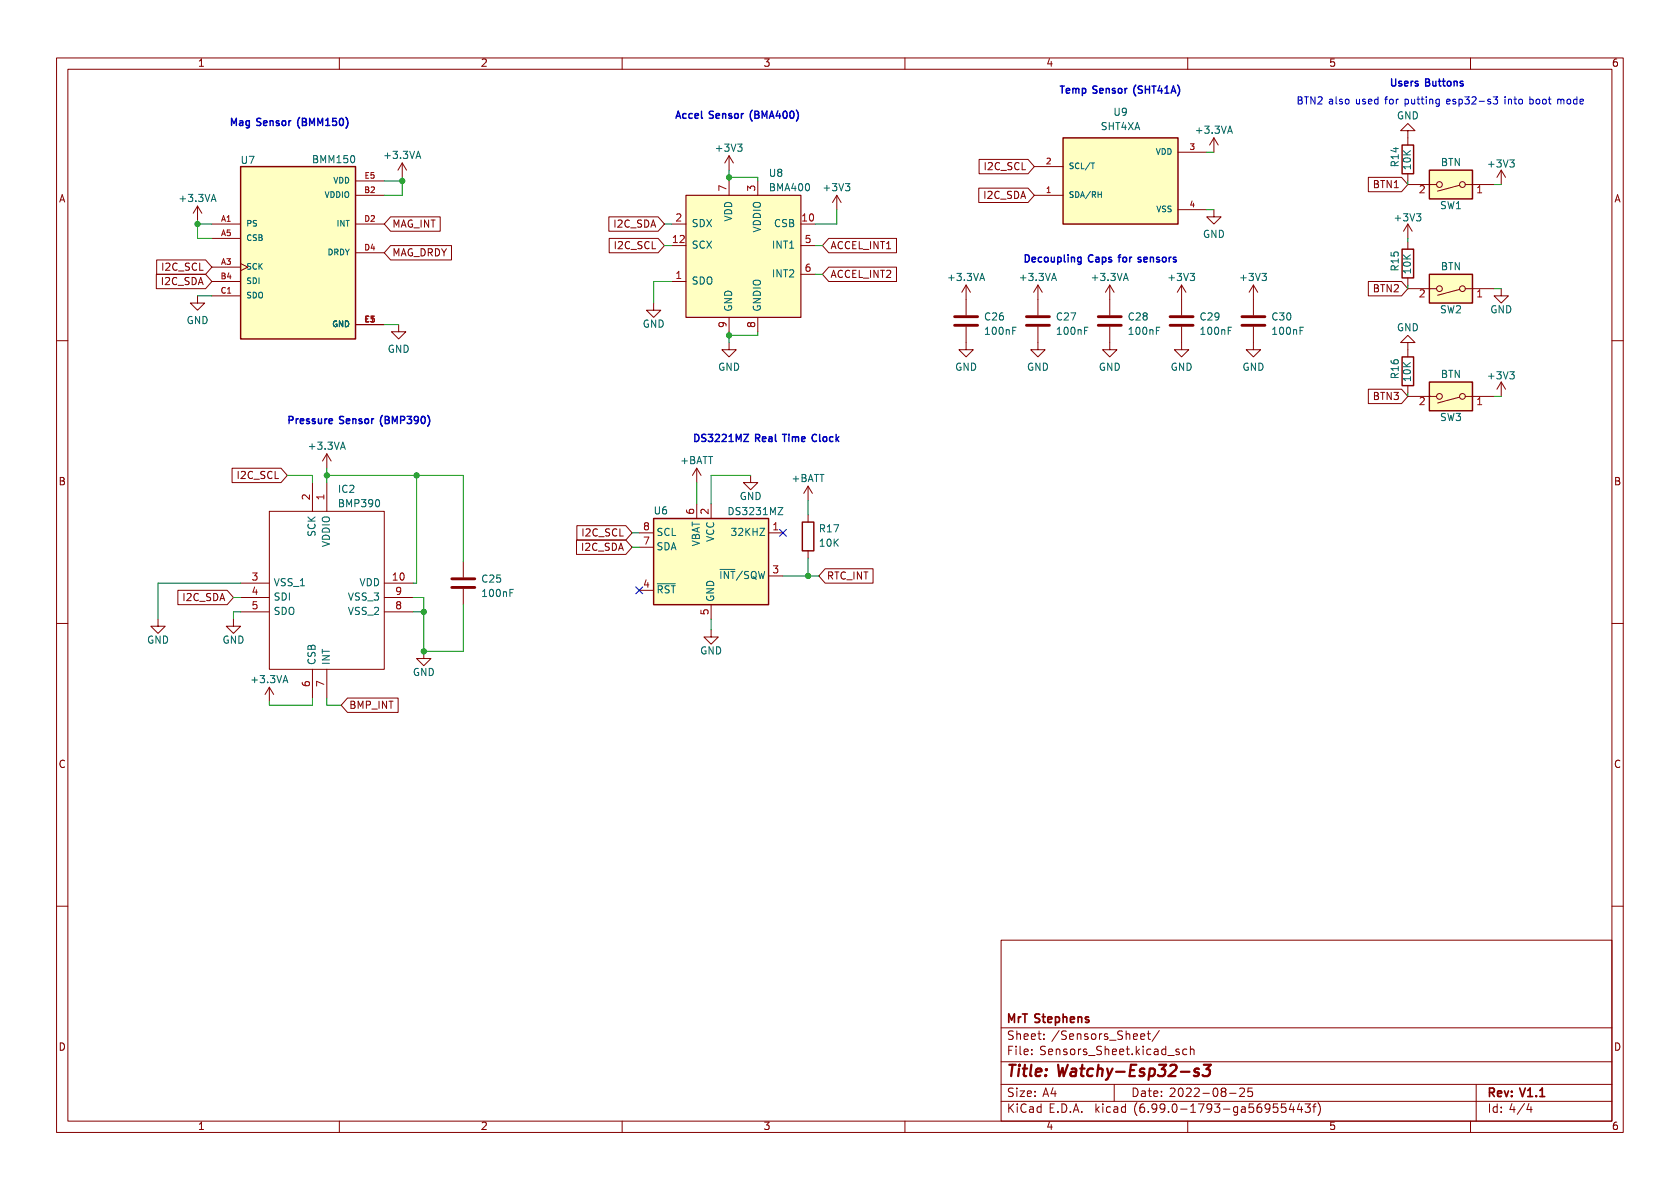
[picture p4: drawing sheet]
<svg xmlns="http://www.w3.org/2000/svg" width="297mm" height="210mm" viewBox="0 0 297 210" stroke-linecap="round" stroke-linejoin="round" font-family="sans-serif">
<g fill="none" stroke="#840000" stroke-width=".18">
<path d="M10 10.2h277v190.1h-277zM12 12.2h273v186.1h-273zM60 10.2v2M110 10.2v2M160 10.2v2M210 10.2v2M260 10.2v2M34.9 36.4l-.7 1.3M34.9 36.4v2.6M34.9 36.4l.8 1.3M37.5 39.6h5M62.9 39.6h5"/>
<path d="M62.9 34.5h5M62.9 32h5M69.1 38.3h8.7v2.6h-8.7l-1.2-1.3zM71.1 28.8l-.7 1.3M71.1 28.8v2.6M71.1 28.8l.8 1.3M107.6 38.3h8.8l1.1 1.3-1.1 1.3h-8.8zM118.7 39.6h2.6M128.9 27.6v2.5M128.9 32v2.5M128.9 27.6l-.8 1.2M128.9 27.6l.8 1.2"/>
<path d="M134 32v2.5M148 34.5l-.8 1.3M148 34.5v2.6M148 34.5l.7 1.3M173.1 33.3h8.7l1.1 1.2-1.1 1.3h-8.7zM173.1 28.2h8.7l1.1 1.3-1.1 1.2h-8.7zM182.9 34.5h5.1M182.9 29.5h5.1M208.3 26.9h5.1M208.3 37.1h5.1M214.6 37.1v1.2h1.3l-1.3 1.3-1.2-1.3h1.2M214.6 24.4l-.7 1.2"/>
<path d="M214.6 24.4v2.5M214.6 24.4l.8 1.2M241.9 31.4h5.9l1.1 1.2-1.1 1.3h-5.9zM248.9 23.1h1.3l-1.3-1.3-1.3 1.3h1.3v2.5M248.9 30.7v1.3M248.9 39.6v2.6M248.9 32.6h5.1M248.9 39.6l-.7 1.3M248.9 39.6l.8 1.3M258.1 32.8l-3.9 1M259.1 32.6h5.1M265.4 30.1l-.7 1.3"/>
<path d="M265.4 30.1v2.5M265.4 30.1l.8 1.3M27.6 48.5h8.8l1.1 1.3-1.1 1.2h-8.8zM27.7 46h8.7l1.1 1.2-1.1 1.3h-8.7zM34.9 52.3v1.3h1.3l-1.3 1.3-1.2-1.3h1.2M37.5 49.8h5M37.5 47.2h5M37.5 42.2h5M37.5 52.3h5M42.5 46.6l1.3 .6-1.3 .7M62.9 57.4h5M62.9 44.7h5"/>
<path d="M69.1 43.4h10.7v2.6h-10.7l-1.2-1.3zM70.5 57.4v1.3h1.3l-1.3 1.2-1.3-1.2h1.3M107.7 42.2h8.7l1.1 1.2-1.1 1.3h-8.7zM115.6 53.6v1.3h1.2l-1.2 1.2-1.3-1.2h1.3M118.7 49.8h2.6M128.9 56.1v2.6M134 56.1v2.6M141.6 43.4h2.5M141.6 48.5h2.5M146.5 42.2h12v2.5h-12l-1.1-1.3zM146.5 47.2h12v2.6h-12l-1.1-1.3zM170.8 57.8v4h1.3l-1.3 1.3-1.3-1.3h1.3"/>
<path d="M170.8 50.4l-.7 1.3M170.8 50.4v5.3M170.8 50.4l.8 1.3M183.5 57.8v4h1.3l-1.3 1.3-1.3-1.3h1.3M183.5 50.4v5.3M183.5 50.4l-.7 1.3M183.5 50.4l.8 1.3M196.2 57.8v4h1.3l-1.3 1.3-1.3-1.3h1.3M196.2 50.4l-.7 1.3M196.2 50.4v5.3M196.2 50.4l.8 1.3M208.9 57.8v4h1.3l-1.3 1.3-1.3-1.3h1.3"/>
<path d="M208.9 50.4v5.3M208.9 50.4l-.7 1.3M208.9 50.4l.8 1.3M221.6 57.8v4h1.3l-1.3 1.3-1.3-1.3h1.3M221.6 50.4l-.7 1.3M221.6 50.4v5.3M221.6 50.4l.8 1.3M241.9 49.8h5.9l1.1 1.2-1.1 1.3h-5.9zM248.9 42.8v1.3M248.9 49.1v1.3M248.9 51h5.1M258.1 51.2l-3.9 1"/>
<path d="M259.1 51h5.1M265.4 51v1.3h1.3l-1.3 1.3-1.2-1.3h1.2M10 60.2h2M128.9 60.6v1.2h1.3l-1.3 1.3-1.3-1.3h1.3M241.9 68.8h5.9l1.1 1.3-1.1 1.3h-5.9zM248.9 60.6h1.3l-1.3-1.3-1.3 1.3h1.3v2.5M248.9 68.2v1.3M248.9 70.1h5.1M258.1 70.2l-3.9 1.1M259.1 70.1h5.1M265.4 67.6v2.5M265.4 67.6l-.7 1.2"/>
<path d="M265.4 67.6l.8 1.2M285 60.2h2M41 82.8h8.7l1.1 1.3-1.1 1.2h-8.7zM47.6 90.4h20.3v28h-20.3zM55.2 85.3v5.1M57.8 80.3l-.8 1.2M57.8 80.3v2.5M57.8 85.3v5.1M57.8 80.3l.7 1.2M81.9 99.3v2.8M101.9 95.5h8.7l1.2 1.3-1.2 1.2h-8.7zM102 93h8.6l1.2 1.2-1.2 1.3h-8.6z"/>
<path d="M113 94.2h2.6M113 96.8h2.6M123.2 82.8l-.8 1.3M123.2 82.8v2.5M123.2 89.1v2.6M123.2 82.8l.8 1.3M125.7 89.1v2.6M132.7 84.1v1.2h1.3l-1.3 1.3-1.3-1.3h1.3M135.9 94.2h2.5M142.9 86l-.8 1.2M142.9 86v2.5M142.9 91.1v1.2"/>
<path d="M142.9 97.4v1.3M142.9 86l.7 1.2M10 110.2h2M27.9 109.5v1.2h1.3l-1.3 1.3-1.2-1.3h1.2M31.4 104.4h8.8l1.1 1.3-1.1 1.2h-8.8zM41.3 109.5v1.2h1.2l-1.2 1.3-1.3-1.3h1.3M42.5 103.1h5.1M42.5 105.7h5.1M42.5 108.2h5.1M55.2 118.4v5M57.8 118.4v5M67.9 103.1h5.1"/>
<path d="M67.9 105.7h5.1M67.9 108.2h5.1M74.9 115.2v1.3h1.3l-1.3 1.2-1.2-1.2h1.2M81.9 104.1v2.8M113 104.4h2.6M125.7 111.4v1.2h1.3l-1.3 1.3-1.2-1.3h1.2M125.7 106.9v2.6M135.9 101.8h2.5M145.9 100.6h8.5v2.5h-8.5l-1.1-1.3zM285 110.2h2M47.6 121.5l-.7 1.3M47.6 121.5v2.6"/>
<path d="M47.6 121.5l.8 1.3M61.4 123.4h9v2.6h-9l-1.1-1.3zM10 160.2h2M177 166.3h108v32h-108zM285 160.2h2M60 198.3v2M110 198.3v2M160 198.3v2M177 194.8h108M177 191.8h108M177 187.8h108M177 181.8h108"/>
<path d="M185.8 193.4h1M186.5 192.9v1M197 191.8v3M200.6 182.8l.4 .1 .1 .3-.7 .1M201 183.7l-.4 .1M201.7 183.3l.7-.1-.1-.3-.4-.1-.2 .2 .1 .7h.5M202.8 182.8h.6M203 182.3v1.3l.4 .2M205 182.2l-1.3 2M206.5 186.6h1.1M208.5 185.6l-.4-.1-.2 .2 .1 .2 .5 .2v.3h-.6M209.8 185.6l-.4-.1-.3 .3v.4l.2 .2h.5"/>
<path d="M210 198.3v2M210.5 185.6l.2-.1 .3 .1 .1 .9M210.5 185v1.5M217.4 193.3h1.1M219.2 192.5l.6-.1 .2 .1v.3l-.9 1.1h.9M221.4 192.4h-.7l-.1 .7 .2-.1h.5l.2 .3-.1 .5-.2 .1-.6-.1M222.7 195.2h.3M222.8 195.8l.3 .3v.3l-.3 .3M224.5 195.8l-.3 .3h-.4l-.1-.3 .1-.5 .4-.1 .3 .1a.99 .99 0 0 1-.4 1.4h-.3M225.9 195.2h-.7l-.1 .7 .2-.1h.5l.2 .3-.1 .5-.2 .1-.6-.1M227.3 195.2h-.7l-.1 .7 .2-.1h.5l.2 .3-.1 .5-.2 .1-.6-.1M228.3 195.1l-.3 1.1h.9"/>
<path d="M228.7 195.7v1M229.7 195.1l-.3 1.1h.9M230.1 195.7v1M230.7 195.2h1l-.5 .6 .4 .1v.7l-.2 .1h-.4l-.3-.1M232.1 195.7h.6M232.7 195.2l-.4 .2v1.3M233 195a1.72 1.72 0 0 1 0 2.3M260 198.3v2M261 191.8v6.5M269.5 195.1l-1.2 2M270.3 195.1l-.3 1.1h.9M270.7 195.7v1"/>
<circle cx="254.5" cy="32.6" r=".51"/>
<circle cx="258.6" cy="32.6" r=".51"/>
<circle cx="254.5" cy="51" r=".51"/>
<circle cx="258.6" cy="51" r=".51"/>
<circle cx="254.5" cy="70.1" r=".51"/>
<circle cx="258.6" cy="70.1" r=".51"/>
</g>
<path d="M192.3 179.8l.2 .1M192.3 180.3l.2 .2-.2 .3M272.3 193.9h.8" fill="none" stroke="#840000" stroke-width=".3"/>
<path d="M208.8 189.5h1.5M212 189.1a.49 .49 0 0 0-.8 .2l.1 .2 .4 .1 .3 .3-.2 .3-.2 .1-.5-.1M212.8 188.3h1.3l-.8 .8h.3l.3 .1v.7l-.1 .2-.3 .2h-.6l-.3-.2" fill="none" stroke="#840000" stroke-width=".4"/>
<g fill="#ffffc2" stroke="#ffffc2" stroke-width=".18">
<path d="M121.3 34.5h20.3v21.6h-20.3z"/>
<path d="M252.7 30.1h7.6v5.1h-7.6z"/>
<path d="M252.7 67.6h7.6v5h-7.6z"/>
<path d="M252.7 48.5h7.6v5.1h-7.6z"/>
<path d="M42.5 29.5h20.4v30.4h-20.4z"/>
<path d="M188 24.4h20.3v15.2h-20.3z"/>
<path d="M115.6 91.7h20.3v15.2h-20.3z"/>
</g>
<path d="M121.3 34.5h20.3v21.6h-20.3z" fill="none" stroke="#840000" stroke-width=".2"/>
<path d="M42.5 29.5h20.4v30.4h-20.4zM188 24.4h20.3v15.2h-20.3zM247.9 25.6h2v5.1h-2zM252.7 30.1h7.6v5.1h-7.6zM247.9 44.1h2v5h-2zM252.7 48.5h7.6v5.1h-7.6zM247.9 63.1h2v5.1h-2zM252.7 67.6h7.6v5h-7.6zM115.6 91.7h20.3v15.2h-20.3zM141.9 92.3h2v5.1h-2z" fill="none" stroke="#840000" stroke-width=".25"/>
<path d="M168.8 57.5h4M168.8 56h4M181.5 57.5h4M181.5 56h4M194.2 57.5h4M194.2 56h4M206.9 57.5h4M206.9 56h4M219.6 57.5h4M219.6 56h4M79.9 103.9h4M79.9 102.4h4" fill="none" stroke="#840000" stroke-width=".51"/>
<path d="M192.9 28.8h.6M194.2 34.4h.5M194.7 33.9v1M116.2 103.2h3.2" fill="none" stroke="#006464" stroke-width=".18"/>
<g fill="none" stroke="#0000c2" stroke-width=".25">
<path d="M139.8 19.8l.2-.1a.68 .68 0 0 1 .4 .6 .68 .68 0 0 1-.4 .6l-.2-.1M140.8 19.5a1.46 1.46 0 0 1 0 1.9M207.2 16.1h.6M207.5 15.2l.4 1.3M208.2 15a1.46 1.46 0 0 1 0 2M258.4 14.8h.3v.2l-.2 .2h-.2M258.4 14.4h.3M60.1 21.2l.2-.3a.68 .68 0 0 1 .4 .7 .68 .68 0 0 1-.4 .6l-.2-.2M61.2 20.7a1.46 1.46 0 0 1 0 2M206.1 45.5l.1 .2-.1 .6M206.7 45.5v.8M207.1 45.5l-.4 .2"/>
<path d="M207.9 45.5h-.3l-.1 .2v.1l.4 .2v.3h-.4M73.9 73.8v.8M74 74.2l-.1 .1M74.6 73.7l.2-.1a.68 .68 0 0 1 .4 .7 .68 .68 0 0 1-.4 .6 .84 .84 0 0 1-.2-1.2zM75.6 73.5a1.46 1.46 0 0 1 0 1.9M147.3 77.3l-.4-.1-.2 .3 .1 .5h.5M147.8 76.8v1.3M147.9 77.6l.4 .5M148.3 77.2l-.5 .5"/>
</g>
<g fill="none" stroke="#0000c2" stroke-width=".18">
<path d="M270.6 17.5l.4 .1 .1 .2-.1 .5-.4 .1M271.6 17.7l.2-.2 .4 .2v.4l-.1 .2-.3 .1-.2-.1zM272.8 17.7l.2-.2 .3 .2 .1 .4-.1 .2-.3 .1-.2-.1zM273.8 17.5h.4M273.9 17.1v1.1l.3 .2M275.4 17.7l.4-.2 .2 .2M275.4 17.5v.9M276 17.7l.2-.2 .3 .1v.8M276 17.7v.7M277.1 17.7l.2-.2 .4 .2v.4l-.1 .2-.3 .1-.2-.1zM278.8 17.6l-.3-.1-.3 .3 .1 .5h.5M278.8 17.1v1.3"/>
<path d="M279.4 18l.6-.2-.1-.2-.4-.1-.1 .2v.6h.5"/>
</g>
<g fill="none" stroke="#009600" stroke-width=".18">
<path d="M34.9 39v3.2h2.6M34.9 39.6h2.6M67.9 32h3.2M71.1 31.4v3.1h-3.2M117.5 39.6h1.2M128.9 31.4h5.1v.6M128.9 30.1v1.9M148 37.1v2.5h-3.9M213.4 37.1h1.2M213.4 26.9h1.2M248.9 32v.6M264.2 32.6h1.2"/>
<path d="M34.9 52.3h2.6M67.9 57.4h2.6M117.5 43.4h1.2M118.7 49.8h-3.1v3.8M128.9 58.7v1.9M134 58.7v.6h-5.1M144.1 43.4h1.3M144.1 48.5h1.3M248.9 42.2v.6M248.9 50.4v.6M264.2 51h1.2M248.9 69.5v.6"/>
<path d="M264.2 70.1h1.2M50.8 84.1h4.4v1.2M57.8 82.8v2.5M57.8 84.1h24.1v15.2M73.7 84.1v19h-.7M111.8 94.2h1.2M111.8 96.8h1.2M123.2 85.3v3.8M132.7 84.1h-7v5M142.9 88.5v2.6M142.9 98.7v3.1M41.3 105.7h1.2"/>
<path d="M42.5 103.1h-14.6v6.4M42.5 108.2h-1.2v1.3M73 105.7h1.9v9.5h7v-8.3M73 108.2h1.9M125.7 109.5v1.9M138.4 101.8h6.4M55.2 123.4v1.3h-7.6v-.6M57.8 123.4v1.3h2.5"/>
</g>
<path d="M137.8 93.6l1.2 1.2M139 93.6l-1.2 1.2M112.4 103.8l1.2 1.2M113.6 103.8l-1.2 1.2" fill="none" stroke="#000084" stroke-width=".18"/>
<g fill="#009600" stroke="#009600" stroke-width=".18">
<circle cx="73.7" cy="84.1" r=".46"/>
<circle cx="57.8" cy="84.1" r=".46"/>
<circle cx="34.9" cy="39.6" r=".46"/>
<circle cx="71.1" cy="32" r=".46"/>
<circle cx="142.9" cy="101.8" r=".46"/>
<circle cx="74.9" cy="115.2" r=".46"/>
<circle cx="74.9" cy="108.2" r=".46"/>
<circle cx="128.9" cy="59.3" r=".46"/>
<circle cx="128.9" cy="31.4" r=".46"/>
</g>
<text font-size="2.8" fill="#840000" x="178" y="190.6">Title: Watchy-Esp32-s3</text>
<g font-size="2.1" fill="#840000">
<text x="178" y="184">Sheet: /Sensors_Sheet/</text>
<text x="178" y="181">MrT Stephens</text>
<text x="178" y="186.7">File: Sensors_Sheet.kicad_sch</text>
<text x="178" y="196.9">KiCad E.D.A. kicad (6.99.0-1793-ga56955443f)</text>
<text x="178" y="194.1">Size: A4</text>
<text x="200" y="194.1">Date: 2022-08-25</text>
<text x="263" y="194.1">Rev: V1.1</text>
<text x="263" y="196.9">Id: 4/4</text>
</g>
<g font-size="1.8" fill="#840000">
<text x="35" y="11.9">1</text>
<text x="85" y="11.9">2</text>
<text x="135" y="11.9">3</text>
<text x="185" y="11.9">4</text>
<text x="235" y="11.9">5</text>
<text x="285" y="11.9">6</text>
<text x="10.3" y="35.9">A</text>
<text x="174" y="35.3">I2C_SDA</text>
<text x="174.2" y="30.2">I2C_SCL</text>
<text x="242.9" y="33.4">BTN1</text>
<text x="285.3" y="35.9">A</text>
<text x="69.4" y="40.3">MAG_INT</text>
<text x="108.6" y="40.3">I2C_SDA</text>
<text x="28.8" y="48">I2C_SCL</text>
<text x="69.4" y="45.4">MAG_DRDY</text>
<text x="108.8" y="44.2">I2C_SCL</text>
<text x="146.8" y="44.2">ACCEL_INT1</text>
<text x="28.6" y="50.5">I2C_SDA</text>
<text x="146.8" y="49.2">ACCEL_INT2</text>
<text x="242.9" y="51.8">BTN2</text>
<text x="242.9" y="70.8">BTN3</text>
<text x="10.3" y="85.9">B</text>
<text x="42.1" y="84.8">I2C_SCL</text>
<text x="285.3" y="85.9">B</text>
<text x="103.1" y="95">I2C_SCL</text>
<text x="102.9" y="97.5">I2C_SDA</text>
<text x="32.4" y="106.4">I2C_SDA</text>
<text x="146.2" y="102.6">RTC_INT</text>
<text x="61.8" y="125.4">BMP_INT</text>
<text x="10.3" y="135.9">C</text>
<text x="285.3" y="135.9">C</text>
<text x="10.3" y="185.9">D</text>
<text x="285.3" y="185.9">D</text>
<text x="35" y="199.9">1</text>
<text x="85" y="199.9">2</text>
<text x="135" y="199.9">3</text>
<text x="185" y="199.9">4</text>
<text x="235" y="199.9">5</text>
<text x="285" y="199.9">6</text>
</g>
<g font-size="1.8" fill="#0000c2">
<text x="187.3" y="16.8">Temp Sensor (SHT41A)</text>
<text x="245.7" y="15.5">Users Buttons</text>
<text x="40.6" y="22.5">Mag Sensor (BMM150)</text>
<text x="119.4" y="21.2">Accel Sensor (BMA400)</text>
<text x="229.2" y="18.7">BTN2 also used for putting esp32-s3 into boot mode</text>
<text x="181" y="46.6">Decoupling Caps for sensors</text>
<text x="50.8" y="75.2">Pressure Sensor (BMP390)</text>
<text x="122.6" y="78.4">DS3221MZ Real Time Clock</text>
</g>
<g font-size="1.8" fill="#006464">
<text x="194.6" y="23.1">SHT4XA</text>
<text x="197" y="20.6">U9</text>
<text x="211.7" y="23.7">+3.3VA</text>
<text x="247" y="21.2">GND</text>
<text x="42.7" y="29.1">U7</text>
<text x="55.5" y="29">BMM150</text>
<text x="68.1" y="28.2">+3.3VA</text>
<text x="126.8" y="26.9">+3V3</text>
<text x="247.4" y="29.4" transform="rotate(-90 247.4 29.4)">R14</text>
<text x="249.6" y="29.9" transform="rotate(-90 249.6 29.9)">10K</text>
<text x="254.7" y="29.5">BTN</text>
<text x="263.3" y="29.7">+3V3</text>
<text x="32" y="35.8">+3.3VA</text>
<text x="136.1" y="31.4">U8</text>
<text x="136.2" y="33.9">BMA400</text>
<text x="145.9" y="33.9">+3V3</text>
<text x="122.3" y="40.3">SDX</text>
<text x="129.5" y="39.3" transform="rotate(-90 129.5 39.3)">VDD</text>
<text x="134.6" y="41.2" transform="rotate(-90 134.6 41.2)">VDDIO</text>
<text x="136.9" y="40.3">CSB</text>
<text x="246.8" y="39.2">+3V3</text>
<text x="254.6" y="37.1">SW1</text>
<text x="122.3" y="44.1">SCX</text>
<text x="136.8" y="44.1">INT1</text>
<text x="212.7" y="42.2">GND</text>
<text x="247.4" y="47.8" transform="rotate(-90 247.4 47.8)">R15</text>
<text x="254.7" y="47.9">BTN</text>
<text x="122.3" y="50.4">SDO</text>
<text x="136.8" y="49.1">INT2</text>
<text x="167.8" y="49.8">+3.3VA</text>
<text x="180.5" y="49.8">+3.3VA</text>
<text x="193.2" y="49.8">+3.3VA</text>
<text x="206.8" y="49.8">+3V3</text>
<text x="219.5" y="49.8">+3V3</text>
<text x="249.6" y="48.3" transform="rotate(-90 249.6 48.3)">10K</text>
<text x="33" y="57.4">GND</text>
<text x="113.6" y="58">GND</text>
<text x="129.5" y="55.1" transform="rotate(-90 129.5 55.1)">GND</text>
<text x="134.6" y="55.1" transform="rotate(-90 134.6 55.1)">GNDIO</text>
<text x="174.2" y="56.8">C26</text>
<text x="174.4" y="59.3">100nF</text>
<text x="186.9" y="56.8">C27</text>
<text x="187.1" y="59.3">100nF</text>
<text x="199.6" y="56.8">C28</text>
<text x="199.8" y="59.3">100nF</text>
<text x="212.3" y="56.8">C29</text>
<text x="212.5" y="59.3">100nF</text>
<text x="225" y="56.8">C30</text>
<text x="225.2" y="59.3">100nF</text>
<text x="247" y="58.7">GND</text>
<text x="254.6" y="55.5">SW2</text>
<text x="263.5" y="55.5">GND</text>
<text x="68.5" y="62.5">GND</text>
<text x="126.9" y="65.7">GND</text>
<text x="168.8" y="65.7">GND</text>
<text x="181.5" y="65.7">GND</text>
<text x="194.2" y="65.7">GND</text>
<text x="206.9" y="65.7">GND</text>
<text x="219.6" y="65.7">GND</text>
<text x="247.4" y="66.8" transform="rotate(-90 247.4 66.8)">R16</text>
<text x="249.6" y="67.3" transform="rotate(-90 249.6 67.3)">10K</text>
<text x="254.7" y="66.9">BTN</text>
<text x="263.3" y="67.2">+3V3</text>
<text x="254.6" y="74.5">SW3</text>
<text x="54.8" y="79.6">+3.3VA</text>
<text x="120.3" y="82.2">+BATT</text>
<text x="59.9" y="87.2">IC2</text>
<text x="60.1" y="89.8">BMP390</text>
<text x="130.7" y="88.5">GND</text>
<text x="140" y="85.3">+BATT</text>
<text x="55.9" y="94.9" transform="rotate(-90 55.9 94.9)">SCK</text>
<text x="115.7" y="91.1">U6</text>
<text x="116.1" y="94.9">SCL</text>
<text x="126.4" y="95.9" transform="rotate(-90 126.4 95.9)">VCC</text>
<text x="129.1" y="91.2">DS3231MZ</text>
<text x="129.8" y="94.9">32KHZ</text>
<text x="145" y="94.2">R17</text>
<text x="58.4" y="96.8" transform="rotate(-90 58.4 96.8)">VDDIO</text>
<text x="116.1" y="97.4">SDA</text>
<text x="123.8" y="97" transform="rotate(-90 123.8 97)">VBAT</text>
<text x="145" y="96.8">10K</text>
<text x="48.4" y="103.8">VSS_1</text>
<text x="48.4" y="106.3">SDI</text>
<text x="61.7" y="106.3">VSS_3</text>
<text x="63.4" y="103.8">VDD</text>
<text x="85.3" y="103.1">C25</text>
<text x="85.5" y="105.7">100nF</text>
<text x="116.1" y="105">~{RST}</text>
<text x="126.4" y="106.4" transform="rotate(-90 126.4 106.4)">GND</text>
<text x="126.4" y="102.5">~{INT}/SQW</text>
<text x="26" y="113.9">GND</text>
<text x="39.3" y="113.9">GND</text>
<text x="48.4" y="108.8">SDO</text>
<text x="61.7" y="108.8">VSS_2</text>
<text x="55.9" y="117.6" transform="rotate(-90 55.9 117.6)">CSB</text>
<text x="58.4" y="117.6" transform="rotate(-90 58.4 117.6)">INT</text>
<text x="73" y="119.6">GND</text>
<text x="123.8" y="115.8">GND</text>
<text x="44.7" y="120.9">+3.3VA</text>
</g>
<g font-size="1.8" fill="#a90000">
<text x="128.7" y="33.8" transform="rotate(-90 128.7 33.8)">7</text>
<text x="133.7" y="33.8" transform="rotate(-90 133.7 33.8)">3</text>
<text x="251" y="34.2">2</text>
<text x="261.1" y="34.2">1</text>
<text x="119.5" y="39.4">2</text>
<text x="141.9" y="39.4">10</text>
<text x="119" y="43.2">12</text>
<text x="142.4" y="43.2">5</text>
<text x="119.5" y="49.5">1</text>
<text x="142.4" y="48.3">6</text>
<text x="251" y="52.6">2</text>
<text x="261.1" y="52.6">1</text>
<text x="128.7" y="57.9" transform="rotate(-90 128.7 57.9)">9</text>
<text x="133.7" y="57.9" transform="rotate(-90 133.7 57.9)">8</text>
<text x="251" y="71.6">2</text>
<text x="261.1" y="71.6">1</text>
<text x="55" y="88.4" transform="rotate(-90 55 88.4)">2</text>
<text x="57.5" y="88.4" transform="rotate(-90 57.5 88.4)">1</text>
<text x="113.8" y="94">8</text>
<text x="122.9" y="90.9" transform="rotate(-90 122.9 90.9)">6</text>
<text x="125.5" y="90.9" transform="rotate(-90 125.5 90.9)">2</text>
<text x="136.7" y="94">1</text>
<text x="113.8" y="96.5">7</text>
<text x="136.7" y="101.6">3</text>
<text x="44.6" y="102.9">3</text>
<text x="44.6" y="105.4">4</text>
<text x="44.6" y="107.9">5</text>
<text x="69.5" y="102.9">10</text>
<text x="70" y="107.9">8</text>
<text x="70" y="105.4">9</text>
<text x="113.8" y="104.1">4</text>
<text x="125.5" y="108.7" transform="rotate(-90 125.5 108.7)">5</text>
<text x="55" y="121.4" transform="rotate(-90 55 121.4)">6</text>
<text x="57.5" y="121.4" transform="rotate(-90 57.5 121.4)">7</text>
</g>
<g font-size="1.4" fill="#a90000">
<text x="185" y="29.2">2</text>
<text x="210.4" y="26.7">3</text>
<text x="64.5" y="34.3">B2</text>
<text x="64.5" y="31.7">E5</text>
<text x="185" y="34.3">1</text>
<text x="39.1" y="39.4">A1</text>
<text x="39.1" y="41.9">A5</text>
<text x="64.5" y="39.4">D2</text>
<text x="210.4" y="36.8">4</text>
<text x="39.1" y="47">A3</text>
<text x="64.5" y="44.4">D4</text>
<text x="39.1" y="49.5">B4</text>
<text x="39.1" y="52.1">C1</text>
<text x="64.5" y="57.1">E1</text>
<text x="65.5" y="57.1">3</text>
</g>
<g font-size="1.4" fill="#006464">
<text x="189" y="30">SCL/T</text>
<text x="204.3" y="27.4">VDD</text>
<text x="57.4" y="35">VDDIO</text>
<text x="58.9" y="32.5">VDD</text>
<text x="189" y="35">SDA/RH</text>
<text x="43.6" y="40.1">PS</text>
<text x="59.6" y="40.1">INT</text>
<text x="204.4" y="37.6">VSS</text>
<text x="43.6" y="47.7">SCK</text>
<text x="43.6" y="42.7">CSB</text>
<text x="57.8" y="45.2">DRDY</text>
<text x="43.6" y="50.3">SDI</text>
<text x="43.6" y="52.8">SDO</text>
<text x="58.7" y="57.9">GND</text>
</g>
</svg>
